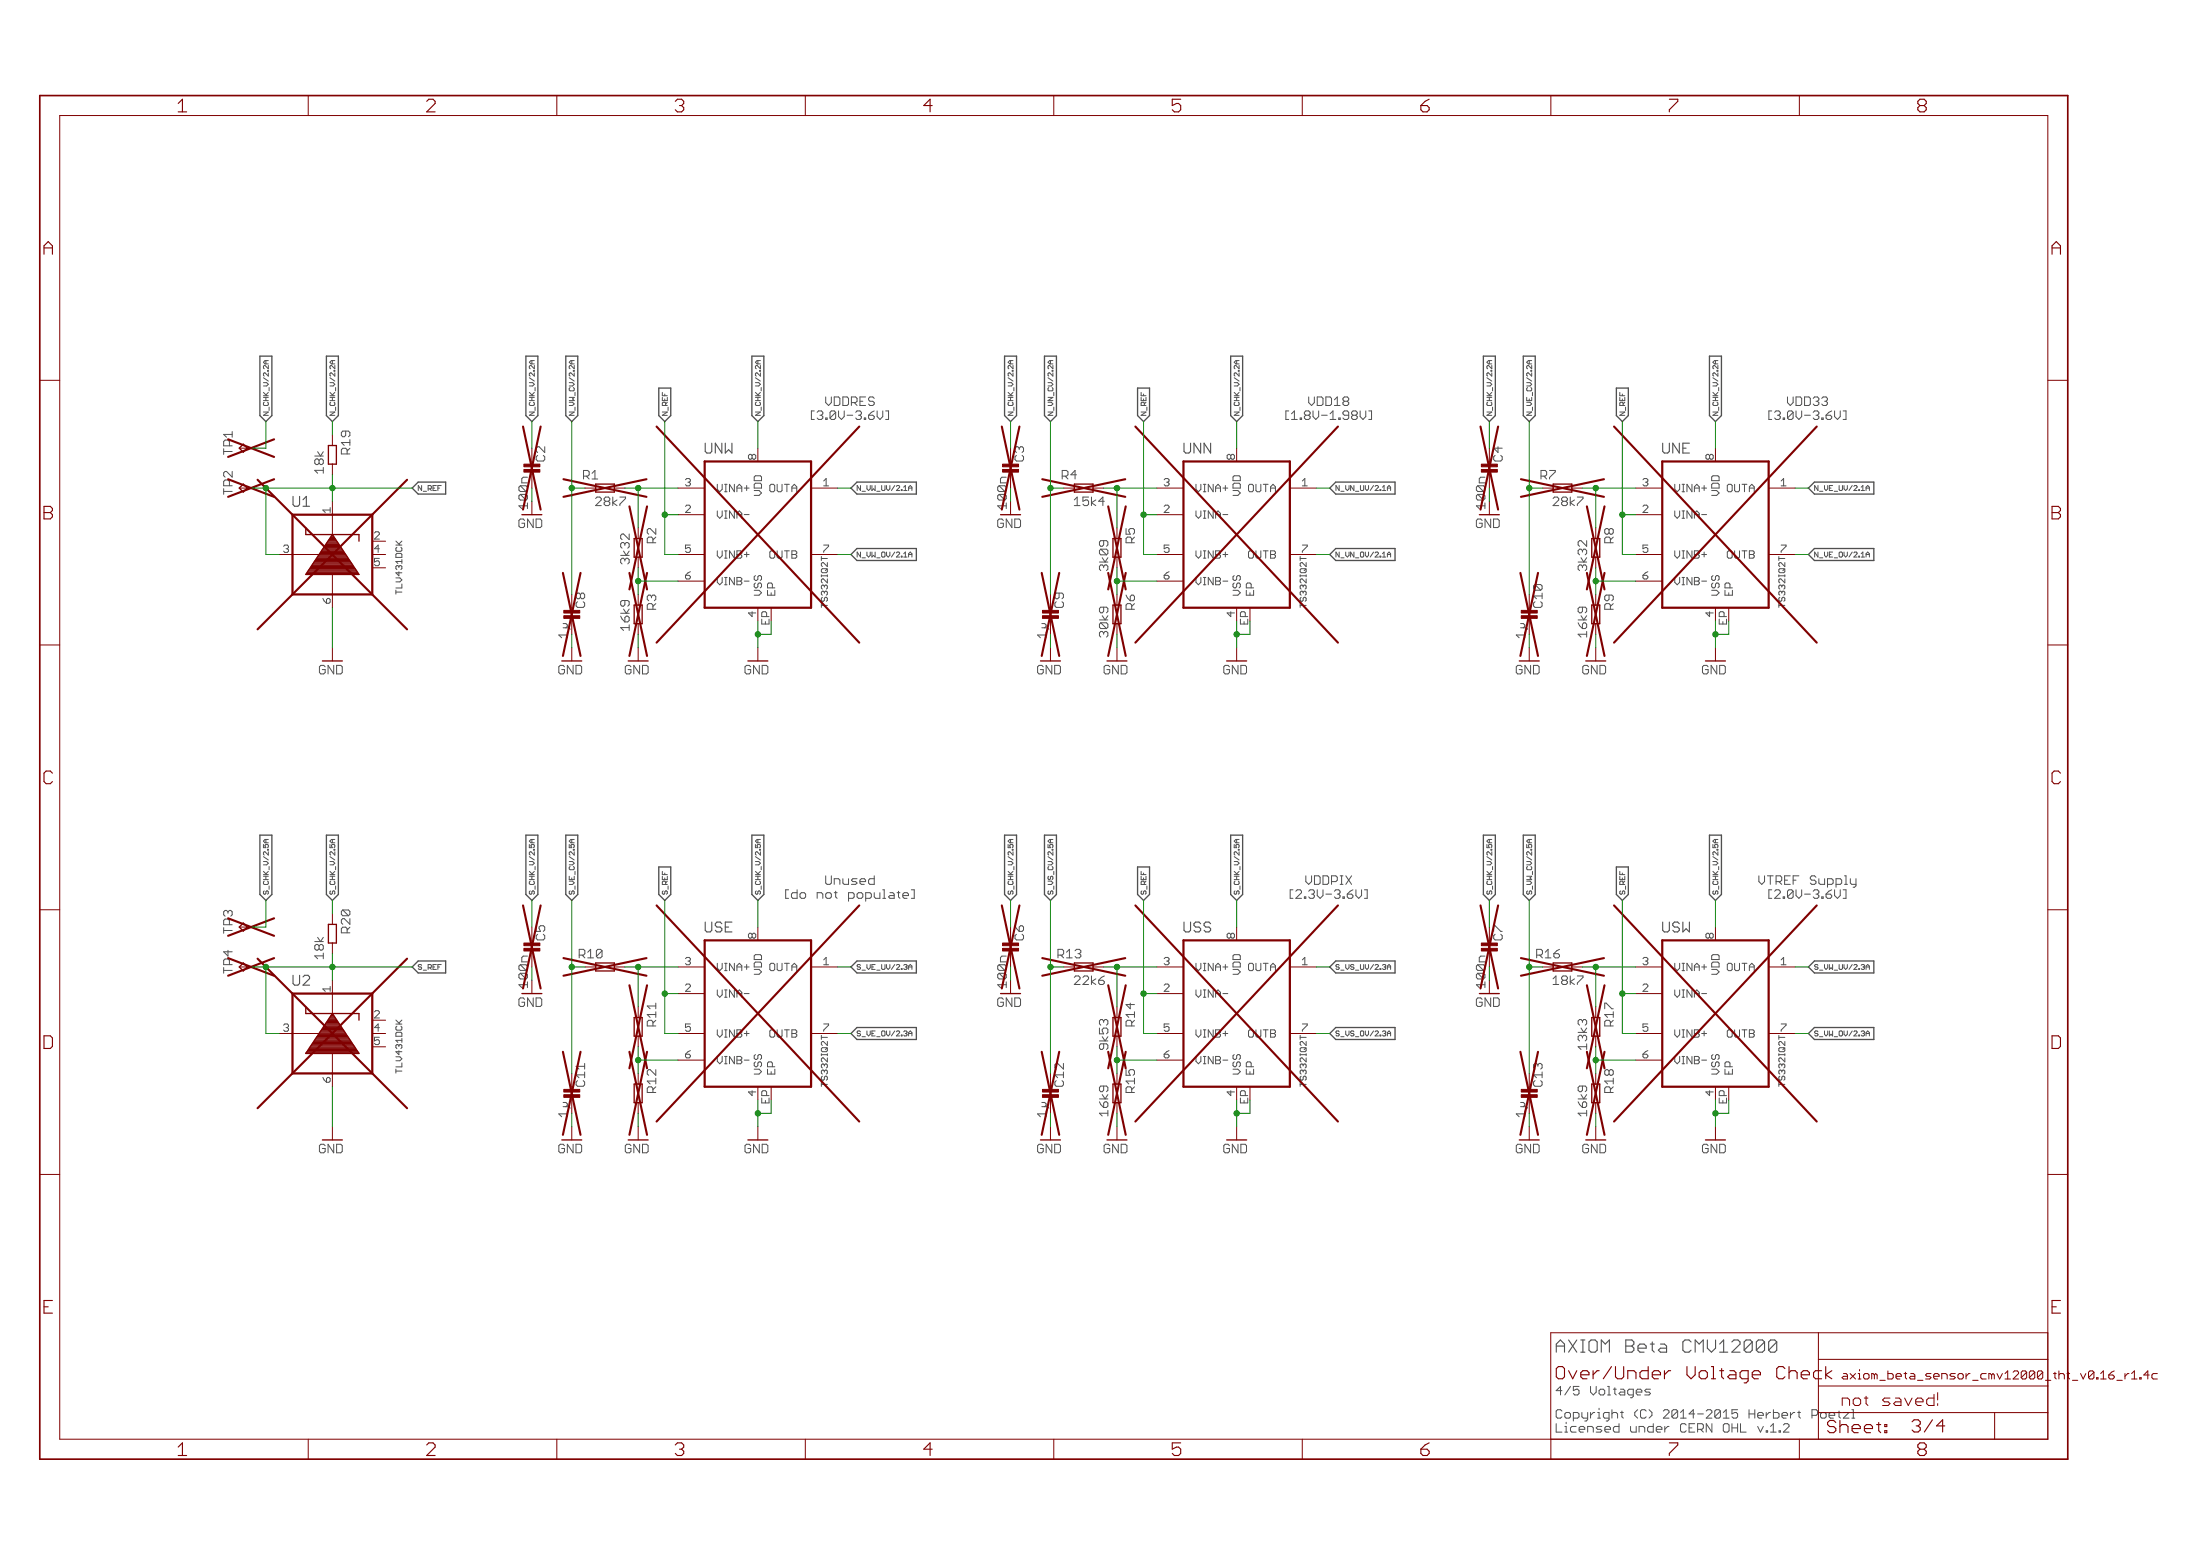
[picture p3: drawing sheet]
<svg xmlns="http://www.w3.org/2000/svg" width="420mm" height="297mm" viewBox="0 0 420 297" stroke-linecap="round" stroke-linejoin="round" font-family="sans-serif">
<path d="M338.9 255.8l.4 .4M339.3 256.2v1.5l-.4 .4M339.3 256.2l-1.5 1.5" fill="none" stroke="#505050" stroke-width=".21"/>
<path d="M341.7 272v.3l-1.1 1.1h1.1" fill="none" stroke="#505050" stroke-width=".19"/>
<g fill="none" stroke="#505050" stroke-width=".25">
<path d="M49.6 68h2.3v11.3l-1.1 1.2-1.2-1.2zM62.3 68h2.3v11.3l-1.1 1.2-1.2-1.2zM100.4 68h2.3v11.3l-1.1 1.2-1.2-1.2zM108.1 68h2.2v11.3l-1.1 1.2-1.1-1.2zM125.8 74.1h2.3v5.2l-1.1 1.2-1.2-1.2zM143.6 68h2.3v11.3l-1.2 1.2-1.1-1.2zM191.9 68h2.2v11.3l-1.1 1.2-1.1-1.2zM199.5 68h2.3v11.3l-1.2 1.2-1.1-1.2zM217.3 74.1h2.2v5.2l-1.1 1.2-1.1-1.2zM235 68h2.3v11.3l-1.1 1.2-1.2-1.2zM283.3 68h2.3v11.3l-1.2 1.2-1.1-1.2zM290.9 68h2.3v11.3l-1.1 1.2-1.2-1.2z"/>
<path d="M308.7 74.1h2.3v5.2l-1.2 1.2-1.1-1.2zM326.5 68h2.3v11.3l-1.2 1.2-1.1-1.2zM79.9 92h5.2v2.3h-5.2l-1.2-1.1zM162.5 93.2l1.2-1.2h11.3v2.3h-11.3zM255.1 92h11.3v2.3h-11.3l-1.1-1.1zM346.5 92h11.4v2.3h-11.4l-1.1-1.1zM162.5 105.9l1.2-1.2h11.3v2.3h-11.3zM255.1 104.7h11.3v2.3h-11.3l-1.1-1.1zM346.5 104.7h11.4v2.3h-11.4l-1.1-1.1zM49.6 159.4h2.3v11.4l-1.1 1.1-1.2-1.1zM62.3 159.4h2.3v11.4l-1.1 1.1-1.2-1.1zM100.4 159.4h2.3v11.4l-1.1 1.1-1.2-1.1z"/>
<path d="M108.1 159.4h2.2v11.4l-1.1 1.1-1.1-1.1zM143.6 159.4h2.3v11.4l-1.2 1.1-1.1-1.1zM191.9 159.4h2.2v11.4l-1.1 1.1-1.1-1.1zM199.5 159.4h2.3v11.4l-1.2 1.1-1.1-1.1zM235 159.4h2.3v11.4l-1.1 1.1-1.2-1.1zM283.3 159.4h2.3v11.4l-1.2 1.1-1.1-1.1zM290.9 159.4h2.3v11.4l-1.1 1.1-1.2-1.1zM326.5 159.4h2.3v11.4l-1.2 1.1-1.1-1.1zM125.8 165.5h2.3v5.3l-1.1 1.1-1.2-1.1zM217.3 165.5h2.2v5.3l-1.1 1.1-1.1-1.1zM308.7 165.5h2.3v5.3l-1.2 1.1-1.1-1.1zM79.9 183.5h5.2v2.2h-5.2l-1.2-1.1z"/>
<path d="M162.5 184.6l1.2-1.1h11.3v2.2h-11.3zM162.5 197.3l1.2-1.1h11.3v2.2h-11.3zM254 197.3l1.1-1.1h11.3v2.2h-11.3zM255.1 183.5h11.3v2.2h-11.3l-1.1-1.1zM346.5 183.5h11.4v2.2h-11.4l-1.1-1.1zM346.5 196.2h11.4v2.2h-11.4l-1.1-1.1z"/>
</g>
<g fill="none" stroke="#800000" stroke-width=".19">
<path d="M58.9 18.2v3.9M106.3 18.2v3.9M153.8 18.2v3.9M201.3 18.2v3.9M248.7 18.2v3.9M296.2 18.2v3.9M343.6 18.2v3.9M11.4 22.1h379.7v252.6h-379.7zM7.6 72.6h3.8M391.1 72.6h3.8M45.7 93.2h2.5M45.7 85.6h2.5"/>
<path d="M63.5 83v2M63.5 88.6v2M63.5 95.7v6.3M101.6 95.7v2.6M111.7 93.2h2.1M117.3 93.2h2M129.5 93.2h5.1M129.5 98.3h5.1M144.7 85.6v2.5M154.9 93.2h5.1M193 95.7v2.6M203.2 93.2h2"/>
<path d="M208.7 93.2h2.1M220.9 93.2h5.1M220.9 98.3h5.1M236.2 85.6v2.5M246.3 93.2h5.1M284.4 95.7v2.6M294.6 93.2h2M300.2 93.2h2M312.4 93.2h5.1M312.4 98.3h5.1M327.6 85.6v2.5M337.8 93.2h5"/>
<path d="M53.3 105.9h7.6M63.5 109.7v6.3M71.1 105.9h2.5M71.1 103.3h2.5M71.1 108.4h2.5M121.9 100.8v2M121.9 106.4v2M121.9 113.5v2M121.9 119.1v2M129.5 105.9h5.1M129.5 110.9h5.1M154.9 105.9h5.1"/>
<path d="M213.3 100.8v2M213.3 106.4v2M213.3 113.5v2M213.3 119.1v2M220.9 105.9h5.1M220.9 110.9h5.1M246.3 105.9h5.1M304.8 100.8v2M304.8 106.4v2M304.8 113.5v2M304.8 119.1v2M312.4 105.9h5.1"/>
<path d="M312.4 110.9h5.1M337.8 105.9h5M7.6 123.1h3.8M63.5 123.6v2.6M109.2 123.6v2.6M121.9 123.6v2.6M144.7 123.6v2.6M200.6 123.6v2.6M213.3 123.6v2.6M236.2 123.6v2.6M292.1 123.6v2.6M304.8 123.6v2.6"/>
<path d="M327.6 123.6v2.6M391.1 123.1h3.8M7.6 173.7h3.8M45.7 177h2.5M63.5 174.4v2.1M144.7 177v2.5M236.2 177v2.5M327.6 177v2.5M391.1 173.7h3.8M45.7 184.6h2.5M53.3 197.3h7.6M63.5 180v2.1"/>
<path d="M63.5 187.1v6.4M71.1 197.3h2.5M71.1 194.8h2.5M71.1 199.8h2.5M101.6 187.1v2.6M111.7 184.6h2.1M117.3 184.6h2M121.9 192.2v2M121.9 197.8v2M129.5 184.6h5.1M129.5 189.7h5.1M129.5 197.3h5.1"/>
<path d="M154.9 184.6h5.1M154.9 197.3h5.1M193 187.1v2.6M203.2 184.6h2M208.7 184.6h2.1M213.3 192.2v2M213.3 197.8v2M220.9 184.6h5.1M220.9 189.7h5.1M220.9 197.3h5.1M246.3 184.6h5.1M246.3 197.3h5.1"/>
<path d="M284.4 187.1v2.6M294.6 184.6h2M300.2 184.6h2M304.8 192.2v2M304.8 197.8v2M312.4 184.6h5.1M312.4 189.7h5.1M312.4 197.3h5.1M337.8 184.6h5M337.8 197.3h5M63.5 201.1v6.4M63.5 215.1v2.5"/>
<path d="M109.2 215.1v2.5M121.9 204.9v2M121.9 210.5v2M121.9 215.1v2.5M129.5 202.4h5.1M144.7 215.1v2.5M200.6 215.1v2.5M213.3 204.9v2M213.3 210.5v2M213.3 215.1v2.5M220.9 202.4h5.1M236.2 215.1v2.5"/>
<path d="M292.1 215.1v2.5M304.8 204.9v2M304.8 210.5v2M304.8 215.1v2.5M312.4 202.4h5.1M327.6 215.1v2.5M7.6 224.2h3.8M391.1 224.2h3.8M347.3 254.4v5.1h43.8M391.1 254.4h-94.9v24.2M58.9 274.7v3.9M106.3 274.7v3.9"/>
<path d="M153.8 274.7v3.9M201.3 274.7v3.9M248.7 274.7v3.9M343.6 274.7v3.9M347.3 269.7h43.8M380.9 269.7v5M391.1 264.6h-43.8v10.1M411.2 262.2h.8M411.2 263.2h.8"/>
</g>
<path d="M55.9 98.3h15.2v15.2h-15.2zM134.6 88.1h20.3v27.9h-20.3zM226 88.1h20.3v27.9h-20.3zM317.5 88.1h20.3v27.9h-20.3zM134.6 179.5h20.3v28h-20.3zM226 179.5h20.3v28h-20.3zM317.5 179.5h20.3v28h-20.3zM55.9 189.7h15.2v15.2h-15.2z" fill="none" stroke="#800000" stroke-width=".42"/>
<g fill="none" stroke="#800000" stroke-width=".4">
<path d="M43.6 91.5l8.7 3.3M43.6 83.9l8.7 3.3M49.2 91.6l28.5 28.5M52.3 91.5l-8.7 3.3M52.3 83.9l-8.7 3.3M77.7 91.6l-28.5 28.5M99.9 81.4l3.4 15.9M103.3 81.4l-3.4 15.9M107.6 91.5l15.9 3.3M120.2 96.7l3.4 15.8M123.5 91.5l-15.9 3.3M123.6 96.7l-3.4 15.8"/>
<path d="M125.4 81.4l38.7 41.3M164.1 81.4l-38.7 41.3M191.3 81.4l3.4 15.9M194.7 81.4l-3.4 15.9M199.1 91.5l15.8 3.3M211.6 96.7l3.4 15.8M214.9 91.5l-15.8 3.3M215 96.7l-3.4 15.8M216.8 81.4l38.7 41.3M255.5 81.4l-38.7 41.3M282.7 81.4l3.4 15.9M286.1 81.4l-3.4 15.9"/>
<path d="M290.5 91.5l15.8 3.3M303.1 96.7l3.3 15.8M306.3 91.5l-15.8 3.3M306.4 96.7l-3.3 15.8M308.3 81.4l38.7 41.3M347 81.4l-38.7 41.3M107.5 109.4l3.4 15.8M110.9 109.4l-3.4 15.8M120.2 109.4l3.4 15.8M123.6 109.4l-3.4 15.8M198.9 109.4l3.4 15.8M202.3 109.4l-3.4 15.8"/>
<path d="M211.6 109.4l3.4 15.8M215 109.4l-3.4 15.8M290.4 109.4l3.3 15.8M293.7 109.4l-3.3 15.8M303.1 109.4l3.3 15.8M306.4 109.4l-3.3 15.8M43.6 175.3l8.7 3.3M52.3 175.3l-8.7 3.3M99.9 172.8l3.4 15.9M103.3 172.8l-3.4 15.9M125.4 172.8l38.7 41.3M164.1 172.8l-38.7 41.3"/>
<path d="M191.3 172.8l3.4 15.9M194.7 172.8l-3.4 15.9M216.8 172.8l38.7 41.3M255.5 172.8l-38.7 41.3M282.7 172.8l3.4 15.9M286.1 172.8l-3.4 15.9M308.3 172.8l38.7 41.3M347 172.8l-38.7 41.3M43.6 182.9l8.7 3.4M49.2 183l28.5 28.6M52.3 182.9l-8.7 3.4M77.7 183l-28.5 28.6"/>
<path d="M107.6 182.9l15.9 3.4M120.2 188.1l3.4 15.8M123.5 182.9l-15.9 3.4M123.6 188.1l-3.4 15.8M199.1 182.9l15.8 3.4M211.6 188.1l3.4 15.8M214.9 182.9l-15.8 3.4M215 188.1l-3.4 15.8M290.5 182.9l15.8 3.4M303.1 188.1l3.3 15.8M306.3 182.9l-15.8 3.4M306.4 188.1l-3.3 15.8"/>
<path d="M107.5 200.8l3.4 15.8M110.9 200.8l-3.4 15.8M120.2 200.8l3.4 15.8M123.6 200.8l-3.4 15.8M198.9 200.8l3.4 15.8M202.3 200.8l-3.4 15.8M211.6 200.8l3.4 15.8M215 200.8l-3.4 15.8M290.4 200.8l3.3 15.8M293.7 200.8l-3.3 15.8M303.1 200.8l3.3 15.8M306.4 200.8l-3.3 15.8"/>
</g>
<g fill="none" stroke="#800000" stroke-width=".25">
<path d="M46.5 92.4l.7 .8-.7 .7-.8-.7zM46.5 84.8l.7 .8-.7 .7-.8-.7zM62.7 85h1.5v3.6h-1.5M113.8 93.9v-1.5h3.5v1.5M205.2 93.9v-1.5h3.5v1.5M296.6 93.9v-1.5h3.6v1.5M58.4 100.8v1.2h10.2v1.3M58.5 109.5h9.9M58.7 109.2h9.6M58.8 109h9.3M59 108.8h9M59.1 108.6h8.7"/>
<path d="M59.3 108.4h8.4M59.4 108.1h8.1M59.6 107.9h7.8M59.7 107.7h7.5M59.9 107.5h7.2M60 107.2h6.9M60.2 107h6.6M60.3 106.8h6.3M60.5 106.6h6M60.6 106.3h5.7M60.8 106.1h5.4M60.9 105.9h5.1"/>
<path d="M61.1 105.7h4.8M61.2 105.5h4.5M61.4 105.2h4.2M61.5 105h3.9M61.7 104.8h3.6M61.8 104.6h3.4M62 104.4h3M62.1 104.1h2.8M62.3 103.9h2.4M62.4 103.7h2.2M62.5 103.5h1.9M62.7 103.2h1.6"/>
<path d="M62.8 103h1.3M63 102.8h1M63.1 102.6h.7M63.3 102.3h.4M63.4 102.1h.1M63.5 102l5.1 7.7h-10.2zM121.1 102.8h1.5v3.6h-1.5M121.1 115.5h1.5v3.6h-1.5M212.6 102.8h1.5v3.6h-1.5M212.6 115.5h1.5v3.6h-1.5M304 102.8h1.5v3.6h-1.5M304 115.5h1.5v3.6h-1.5"/>
<path d="M46.5 176.2l.7 .8-.7 .7-.8-.7zM62.7 176.5h1.5v3.5h-1.5zM46.5 183.8l.7 .8-.7 .8-.8-.8zM58.4 192.2v1.3h10.2v1.3M59.2 199.9h8.6M59.4 199.7h8.2M59.5 199.5h8M59.6 199.2h7.7M59.8 199h7.4M59.9 198.8h7.1M60.1 198.6h6.8M60.2 198.3h6.5"/>
<path d="M60.4 198.1h6.2M60.5 197.9h5.9M60.7 197.7h5.6M60.8 197.4h5.3M61 197.2h5M61.1 197h4.7M61.3 196.8h4.4M61.4 196.6h4.1M61.6 196.3h3.8M61.7 196.1h3.5M61.9 195.9h3.2M62 195.7h2.9"/>
<path d="M62.2 195.5h2.6M62.3 195.2h2.3M62.5 195h2M62.6 194.8h1.7M62.8 194.6h1.4M62.9 194.3h1.2M63.1 194.1h.8M63.2 193.9h.6M63.4 193.7h.2M63.5 193.5l5.1 7.6h-10.2zM113.8 183.8h3.5v1.6h-3.5zM121.1 194.2h1.5v3.6h-1.5z"/>
<path d="M205.2 185.4v-1.6h3.5v1.6M212.6 194.2h1.5v3.6h-1.5M296.6 185.4v-1.6h3.6v1.6M304 194.2h1.5v3.6h-1.5M58.5 201h10M58.6 200.8h9.7M58.8 200.6h9.4M58.9 200.3h9.2M59.1 200.1h8.8M121.1 206.9h1.5v3.6h-1.5zM212.6 206.9h1.5v3.6h-1.5M304 206.9h1.5v3.6h-1.5"/>
</g>
<g fill="#800000" stroke="#800000" stroke-width=".19">
<path d="M282.9 89.6h3.1v.5h-3.1z"/>
<path d="M282.9 88.6h3.1v.5h-3.1z"/>
<path d="M191.5 89.6h3v.5h-3z"/>
<path d="M191.5 88.6h3v.5h-3z"/>
<path d="M100.1 89.6h3v.5h-3z"/>
<path d="M100.1 88.6h3v.5h-3z"/>
<path d="M100.1 181h3v.5h-3z"/>
<path d="M100.1 180h3v.5h-3z"/>
<path d="M191.5 181h3v.5h-3z"/>
<path d="M191.5 180h3v.5h-3z"/>
<path d="M282.9 181h3.1v.5h-3.1z"/>
<path d="M282.9 180h3.1v.5h-3.1z"/>
<path d="M107.7 117.5h3v.5h-3z"/>
<path d="M107.7 116.5h3v.5h-3z"/>
<path d="M107.7 209h3v.5h-3z"/>
<path d="M107.7 208h3v.5h-3z"/>
<path d="M199.1 209h3v.5h-3z"/>
<path d="M199.1 208h3v.5h-3z"/>
<path d="M199.1 117.5h3v.5h-3z"/>
<path d="M199.1 116.5h3v.5h-3z"/>
<path d="M290.5 117.5h3.1v.5h-3.1z"/>
<path d="M290.5 116.5h3.1v.5h-3.1z"/>
<path d="M290.5 209h3.1v.5h-3.1z"/>
<path d="M290.5 208h3.1v.5h-3.1z"/>
</g>
<path d="M349 271.9l.4 .4h.8l.4 .4v.4l-.4 .4h-.8l-.4-.4M351.4 271.2v2.3M351.8 271.9l-.4 .4M352.6 271.9l.3 .4v1.2M354.1 271.9l-.4 .4v.8l.4 .4h.8M354.9 271.9l.4 .4v.4h-1.6M356.1 272.7h1.5v-.4l-.4-.4h-.8l-.3 .4v.8l.3 .4h.8M358.4 271.9h.8M358.8 271.5v1.6l.4 .4M360 271.9h.3v.4h-.3zM360 273.1h.3v.4h-.3z" fill="none" stroke="#800000" stroke-width=".21"/>
<path d="M7.6 18.2h387.3v260.4h-387.3z" fill="none" stroke="#800000" stroke-width=".32"/>
<g fill="none" stroke="#008000" stroke-width=".19">
<path d="M48.2 93.2h30.5M50.8 80.5v5.1h-2.6M50.8 93.2v12.7h2.5M63.5 80.5v2.5M63.5 90.6v5.1M101.6 80.5v5.1M109.2 80.5v33M109.2 93.2h2.5M119.3 93.2h10.2M121.9 93.2v7.6M127 80.5v25.4h2.5M127 98.3h2.5"/>
<path d="M144.7 80.5v5.1M160 93.2h2.5M193 80.5v5.1M200.6 80.5v33M200.6 93.2h2.6M210.8 93.2h10.1M213.3 93.2v7.6M218.4 80.5v25.4h2.5M218.4 98.3h2.5M236.2 80.5v5.1M251.4 93.2h2.6M284.4 80.5v5.1"/>
<path d="M292.1 80.5v33M292.1 93.2h2.5M302.2 93.2h10.2M304.8 93.2v7.6M309.8 80.5v25.4h2.6M309.8 98.3h2.6M327.6 80.5v5.1M342.8 93.2h2.6M63.5 116v7.6M121.9 108.4v5.1M121.9 110.9h7.6M144.7 118.6v5"/>
<path d="M147.3 118.6v2.5h-2.6M160 105.9h2.5M213.3 108.4v5.1M213.3 110.9h7.6M236.2 118.6v5M238.7 118.6v2.5h-2.5M251.4 105.9h2.6M304.8 108.4v5.1M304.8 110.9h7.6M327.6 118.6v5M330.2 118.6v2.5h-2.6M342.8 105.9h2.6"/>
<path d="M109.2 121.1v2.5M121.9 121.1v2.5M200.6 121.1v2.5M213.3 121.1v2.5M292.1 121.1v2.5M304.8 121.1v2.5M50.8 171.9v5.1h-2.6M63.5 171.9v2.5M101.6 171.9v5.1M109.2 171.9v33M127 171.9v25.4h2.5M144.7 171.9v5.1"/>
<path d="M193 171.9v5.1M200.6 171.9v33M218.4 171.9v25.4h2.5M236.2 171.9v5.1M284.4 171.9v5.1M292.1 171.9v33M309.8 171.9v25.4h2.6M327.6 171.9v5.1M48.2 184.6h30.5M50.8 184.6v12.7h2.5M63.5 182.1v5M109.2 184.6h2.5"/>
<path d="M119.3 184.6h10.2M121.9 184.6v7.6M121.9 199.8v5.1M127 189.7h2.5M160 184.6h2.5M160 197.3h2.5M200.6 184.6h2.6M210.8 184.6h10.1M213.3 184.6v7.6M213.3 199.8v5.1M218.4 189.7h2.5M251.4 184.6h2.6"/>
<path d="M251.4 197.3h2.6M292.1 184.6h2.5M302.2 184.6h10.2M304.8 184.6v7.6M304.8 199.8v5.1M309.8 189.7h2.6M342.8 184.6h2.6M342.8 197.3h2.6M63.5 207.5v7.6M109.2 212.5v2.6M121.9 212.5v2.6M121.9 202.4h7.6"/>
<path d="M144.7 210v5.1M147.3 210v2.5h-2.6M200.6 212.5v2.6M213.3 212.5v2.6M213.3 202.4h7.6M236.2 210v5.1M238.7 210v2.5h-2.5M292.1 212.5v2.6M304.8 212.5v2.6M304.8 202.4h7.6M327.6 210v5.1M330.2 210v2.5h-2.6"/>
</g>
<g fill="#008000" stroke="#008000" stroke-width=".19">
<circle cx="327.6" cy="121.1" r=".51"/>
<circle cx="144.7" cy="121.1" r=".51"/>
<circle cx="236.2" cy="212.5" r=".51"/>
<circle cx="327.6" cy="212.5" r=".51"/>
<circle cx="236.2" cy="121.1" r=".51"/>
<circle cx="144.7" cy="212.5" r=".51"/>
<circle cx="213.3" cy="110.9" r=".51"/>
<circle cx="213.3" cy="93.2" r=".51"/>
<circle cx="200.6" cy="93.2" r=".51"/>
<circle cx="304.8" cy="110.9" r=".51"/>
<circle cx="304.8" cy="93.2" r=".51"/>
<circle cx="292.1" cy="93.2" r=".51"/>
<circle cx="109.2" cy="93.2" r=".51"/>
<circle cx="121.9" cy="93.2" r=".51"/>
<circle cx="121.9" cy="110.9" r=".51"/>
<circle cx="121.9" cy="202.4" r=".51"/>
<circle cx="121.9" cy="184.6" r=".51"/>
<circle cx="213.3" cy="202.4" r=".51"/>
<circle cx="213.3" cy="184.6" r=".51"/>
<circle cx="304.8" cy="184.6" r=".51"/>
<circle cx="304.8" cy="202.4" r=".51"/>
<circle cx="200.6" cy="184.6" r=".51"/>
<circle cx="292.1" cy="184.6" r=".51"/>
<circle cx="109.2" cy="184.6" r=".51"/>
<circle cx="63.5" cy="93.2" r=".51"/>
<circle cx="50.8" cy="93.2" r=".51"/>
<circle cx="218.4" cy="98.3" r=".51"/>
<circle cx="309.8" cy="98.3" r=".51"/>
<circle cx="127" cy="98.3" r=".51"/>
<circle cx="63.5" cy="184.6" r=".51"/>
<circle cx="50.8" cy="184.6" r=".51"/>
<circle cx="309.8" cy="189.7" r=".51"/>
<circle cx="218.4" cy="189.7" r=".51"/>
<circle cx="127" cy="189.7" r=".51"/>
</g>
<g font-size="3.7" fill="#800000">
<text x="34" y="21.4">1</text>
<text x="81.5" y="21.4">2</text>
<text x="129" y="21.4">3</text>
<text x="176.4" y="21.4">4</text>
<text x="223.9" y="21.4">5</text>
<text x="271.4" y="21.4">6</text>
<text x="318.8" y="21.4">7</text>
<text x="366.3" y="21.4">8</text>
<text x="8.4" y="48.6">A</text>
<text x="391.9" y="48.6">A</text>
<text x="8.4" y="99.2">B</text>
<text x="391.9" y="99.2">B</text>
<text x="8.4" y="149.7">C</text>
<text x="391.9" y="149.7">C</text>
<text x="8.4" y="200.2">D</text>
<text x="391.9" y="200.2">D</text>
<text x="8.4" y="250.8">E</text>
<text x="391.9" y="250.8">E</text>
<text x="34" y="277.9">1</text>
<text x="81.5" y="277.9">2</text>
<text x="129" y="277.9">3</text>
<text x="176.4" y="277.9">4</text>
<text x="223.9" y="277.9">5</text>
<text x="271.4" y="277.9">6</text>
<text x="318.8" y="277.9">7</text>
<text x="366.3" y="277.9">8</text>
</g>
<text font-size="3.6" fill="#505050" x="297.1" y="258.2">AXIOM Beta CMV12000</text>
<g font-size="3.6" fill="#800000">
<text x="297.1" y="263.3">Over/Under Voltage Check</text>
<text x="365.1" y="273.5">3/4</text>
</g>
<text font-size="3.2" fill="#800000" x="351.7" y="268.4">not saved!</text>
<g font-size="2.9" fill="#505050">
<text x="134.6" y="86.6">UNW</text>
<text x="226" y="86.6">UNN</text>
<text x="317.5" y="86.6">UNE</text>
<text x="55.9" y="96.7">U1</text>
<text x="134.6" y="178">USE</text>
<text x="226" y="178">USS</text>
<text x="317.5" y="178">USW</text>
<text x="55.9" y="188.2">U2</text>
</g>
<g font-size="2.5" fill="#505050">
<text x="158" y="77.5">VDDRES</text>
<text x="250.2" y="77.5">VDD18</text>
<text x="341.6" y="77.5">VDD33</text>
<text x="154.2" y="80.2">[3.0V-3.6V]</text>
<text x="244.9" y="80.2">[1.8V-1.98V]</text>
<text x="337.1" y="80.2">[3.0V-3.6V]</text>
<text x="44.4" y="86.8" transform="rotate(-90 44.4 86.8)">TP1</text>
<text x="66.9" y="86.5" transform="rotate(-90 66.9 86.5)">R19</text>
<text x="44.4" y="94.4" transform="rotate(-90 44.4 94.4)">TP2</text>
<text x="111.5" y="91.5">R1</text>
<text x="202.9" y="91.5">R4</text>
<text x="294.4" y="91.5">R7</text>
<text x="125.3" y="103.6" transform="rotate(-90 125.3 103.6)">R2</text>
<text x="216.8" y="103.6" transform="rotate(-90 216.8 103.6)">R5</text>
<text x="308.2" y="103.6" transform="rotate(-90 308.2 103.6)">R8</text>
<text x="125.3" y="116.3" transform="rotate(-90 125.3 116.3)">R3</text>
<text x="216.8" y="116.3" transform="rotate(-90 216.8 116.3)">R6</text>
<text x="308.2" y="116.3" transform="rotate(-90 308.2 116.3)">R9</text>
<text x="149.7" y="171.6">[do not populate]</text>
<text x="158" y="168.9">Unused</text>
<text x="245.7" y="171.6">[2.3V-3.6V]</text>
<text x="249.4" y="168.9">VDDPIX</text>
<text x="336.4" y="168.9">VTREF Supply</text>
<text x="337.1" y="171.6">[2.0V-3.6V]</text>
<text x="44.4" y="178.2" transform="rotate(-90 44.4 178.2)">TP3</text>
<text x="66.9" y="177.9" transform="rotate(-90 66.9 177.9)">R20</text>
<text x="44.4" y="185.9" transform="rotate(-90 44.4 185.9)">TP4</text>
<text x="61.8" y="183" transform="rotate(-90 61.8 183)">18k</text>
<text x="110.7" y="182.9">R10</text>
<text x="202.2" y="182.9">R13</text>
<text x="293.6" y="182.9">R16</text>
<text x="125.3" y="195.7" transform="rotate(-90 125.3 195.7)">R11</text>
<text x="216.8" y="195.7" transform="rotate(-90 216.8 195.7)">R14</text>
<text x="308.2" y="195.7" transform="rotate(-90 308.2 195.7)">R17</text>
<text x="125.3" y="208.4" transform="rotate(-90 125.3 208.4)">R12</text>
<text x="216.8" y="208.4" transform="rotate(-90 216.8 208.4)">R15</text>
<text x="308.2" y="208.4" transform="rotate(-90 308.2 208.4)">R18</text>
<text x="297.1" y="266.4">4/5 Voltages</text>
<text x="297.1" y="273.5">Licensed under CERN OHL v.1.2</text>
</g>
<g font-size="2.5" fill="#800000">
<text x="104.1" y="88.1" transform="rotate(-90 104.1 88.1)">C2</text>
<text x="195.5" y="88.1" transform="rotate(-90 195.5 88.1)">C3</text>
<text x="287" y="88.1" transform="rotate(-90 287 88.1)">C4</text>
<text x="61.8" y="90.4" transform="rotate(-90 61.8 90.4)">18k</text>
<text x="99" y="100.8">GND</text>
<text x="113.8" y="96.6">28k7</text>
<text x="190.5" y="100.8">GND</text>
<text x="205.2" y="96.6">15k4</text>
<text x="281.9" y="100.8">GND</text>
<text x="296.7" y="96.6">28k7</text>
<text x="120.2" y="107.6" transform="rotate(-90 120.2 107.6)">3k32</text>
<text x="211.7" y="108.9" transform="rotate(-90 211.7 108.9)">3k09</text>
<text x="303.1" y="108.9" transform="rotate(-90 303.1 108.9)">3k32</text>
<text x="111.7" y="116" transform="rotate(-90 111.7 116)">C8</text>
<text x="203.2" y="116" transform="rotate(-90 203.2 116)">C9</text>
<text x="294.6" y="116" transform="rotate(-90 294.6 116)">C10</text>
<text x="108.4" y="121.6" transform="rotate(-90 108.4 121.6)">1µ</text>
<text x="120.2" y="120.3" transform="rotate(-90 120.2 120.3)">16k9</text>
<text x="199.9" y="121.6" transform="rotate(-90 199.9 121.6)">1µ</text>
<text x="211.7" y="121.6" transform="rotate(-90 211.7 121.6)">30k9</text>
<text x="291.3" y="121.6" transform="rotate(-90 291.3 121.6)">1µ</text>
<text x="303.1" y="121.6" transform="rotate(-90 303.1 121.6)">16k9</text>
<text x="60.9" y="128.7">GND</text>
<text x="106.7" y="128.7">GND</text>
<text x="119.3" y="128.7">GND</text>
<text x="142.2" y="128.7">GND</text>
<text x="198.1" y="128.7">GND</text>
<text x="210.8" y="128.7">GND</text>
<text x="233.6" y="128.7">GND</text>
<text x="289.5" y="128.7">GND</text>
<text x="302.2" y="128.7">GND</text>
<text x="325.1" y="128.7">GND</text>
<text x="104.1" y="179.5" transform="rotate(-90 104.1 179.5)">C5</text>
<text x="195.5" y="179.5" transform="rotate(-90 195.5 179.5)">C6</text>
<text x="287" y="179.5" transform="rotate(-90 287 179.5)">C7</text>
<text x="205.2" y="188">22k6</text>
<text x="296.7" y="188">18k7</text>
<text x="99" y="192.2">GND</text>
<text x="190.5" y="192.2">GND</text>
<text x="281.9" y="192.2">GND</text>
<text x="211.7" y="200.3" transform="rotate(-90 211.7 200.3)">9k53</text>
<text x="303.1" y="200.3" transform="rotate(-90 303.1 200.3)">13k3</text>
<text x="111.7" y="207.4" transform="rotate(-90 111.7 207.4)">C11</text>
<text x="203.2" y="207.4" transform="rotate(-90 203.2 207.4)">C12</text>
<text x="294.6" y="207.4" transform="rotate(-90 294.6 207.4)">C13</text>
<text x="108.4" y="213" transform="rotate(-90 108.4 213)">1µ</text>
<text x="199.9" y="213" transform="rotate(-90 199.9 213)">1µ</text>
<text x="211.7" y="213" transform="rotate(-90 211.7 213)">16k9</text>
<text x="291.3" y="213" transform="rotate(-90 291.3 213)">1µ</text>
<text x="303.1" y="213" transform="rotate(-90 303.1 213)">16k9</text>
<text x="60.9" y="220.1">GND</text>
<text x="106.7" y="220.1">GND</text>
<text x="119.3" y="220.1">GND</text>
<text x="142.2" y="220.1">GND</text>
<text x="198.1" y="220.1">GND</text>
<text x="210.8" y="220.1">GND</text>
<text x="233.6" y="220.1">GND</text>
<text x="289.5" y="220.1">GND</text>
<text x="302.2" y="220.1">GND</text>
<text x="325.1" y="220.1">GND</text>
<text x="297.1" y="270.8">Copyright (C) 2014-2015 Herbert Poetzl</text>
</g>
<g font-size="2.5" fill="#008000">
<text x="100.8" y="96.6" transform="rotate(-90 100.8 96.6)">100n</text>
<text x="192.2" y="96.6" transform="rotate(-90 192.2 96.6)">100n</text>
<text x="283.7" y="96.6" transform="rotate(-90 283.7 96.6)">100n</text>
<text x="100.8" y="188.1" transform="rotate(-90 100.8 188.1)">100n</text>
<text x="192.2" y="188.1" transform="rotate(-90 192.2 188.1)">100n</text>
<text x="283.7" y="188.1" transform="rotate(-90 283.7 188.1)">100n</text>
</g>
<g font-size="2.3" fill="#800000">
<text x="351.7" y="263.3">axiom_beta_sensor_cmv12000_t</text>
<text x="391.4" y="263.3">ht_v0.16_r1.4c</text>
</g>
<g font-size="2.1" fill="#505050">
<text x="144.4" y="87.7" transform="rotate(-90 144.4 87.7)">8</text>
<text x="235.8" y="87.7" transform="rotate(-90 235.8 87.7)">8</text>
<text x="327.3" y="87.7" transform="rotate(-90 327.3 87.7)">8</text>
<text x="131" y="92.8">3</text>
<text x="136.9" y="93.9">VINA+</text>
<text x="145.5" y="94.3" transform="rotate(-90 145.5 94.3)">VDD</text>
<text x="147.4" y="93.9">OUTA</text>
<text x="157.2" y="92.8">1</text>
<text x="222.4" y="92.8">3</text>
<text x="228.4" y="93.9">VINA+</text>
<text x="236.9" y="94.3" transform="rotate(-90 236.9 94.3)">VDD</text>
<text x="238.8" y="93.9">OUTA</text>
<text x="248.7" y="92.8">1</text>
<text x="313.8" y="92.8">3</text>
<text x="319.8" y="93.9">VINA+</text>
<text x="328.4" y="94.3" transform="rotate(-90 328.4 94.3)">VDD</text>
<text x="330.3" y="93.9">OUTA</text>
<text x="340.1" y="92.8">1</text>
<text x="63.1" y="97.9" transform="rotate(-90 63.1 97.9)">1</text>
<text x="131" y="97.9">2</text>
<text x="136.9" y="99">VINA-</text>
<text x="222.4" y="97.9">2</text>
<text x="228.4" y="99">VINA-</text>
<text x="313.8" y="97.9">2</text>
<text x="319.8" y="99">VINA-</text>
<text x="54.2" y="105.5">3</text>
<text x="71.4" y="105.5">4</text>
<text x="71.4" y="103">2</text>
<text x="131" y="105.5">5</text>
<text x="136.9" y="106.6">VINB+</text>
<text x="147.4" y="106.6">OUTB</text>
<text x="157.2" y="105.5">7</text>
<text x="222.4" y="105.5">5</text>
<text x="228.4" y="106.6">VINB+</text>
<text x="238.8" y="106.6">OUTB</text>
<text x="248.7" y="105.5">7</text>
<text x="313.8" y="105.5">5</text>
<text x="319.8" y="106.6">VINB+</text>
<text x="330.3" y="106.6">OUTB</text>
<text x="340.1" y="105.5">7</text>
<text x="71.4" y="108">5</text>
<text x="131" y="110.6">6</text>
<text x="136.9" y="111.7">VINB-</text>
<text x="145.5" y="113.7" transform="rotate(-90 145.5 113.7)">VSS</text>
<text x="148" y="113.7" transform="rotate(-90 148 113.7)">EP</text>
<text x="222.4" y="110.6">6</text>
<text x="228.4" y="111.7">VINB-</text>
<text x="236.9" y="113.7" transform="rotate(-90 236.9 113.7)">VSS</text>
<text x="239.5" y="113.7" transform="rotate(-90 239.5 113.7)">EP</text>
<text x="313.8" y="110.6">6</text>
<text x="319.8" y="111.7">VINB-</text>
<text x="328.4" y="113.7" transform="rotate(-90 328.4 113.7)">VSS</text>
<text x="330.9" y="113.7" transform="rotate(-90 330.9 113.7)">EP</text>
<text x="63.1" y="115.1" transform="rotate(-90 63.1 115.1)">6</text>
<text x="144.4" y="117.7" transform="rotate(-90 144.4 117.7)">4</text>
<text x="235.8" y="117.7" transform="rotate(-90 235.8 117.7)">4</text>
<text x="327.3" y="117.7" transform="rotate(-90 327.3 117.7)">4</text>
<text x="144.4" y="179.2" transform="rotate(-90 144.4 179.2)">8</text>
<text x="235.8" y="179.2" transform="rotate(-90 235.8 179.2)">8</text>
<text x="327.3" y="179.2" transform="rotate(-90 327.3 179.2)">8</text>
<text x="131" y="184.2">3</text>
<text x="136.9" y="185.4">VINA+</text>
<text x="145.5" y="185.7" transform="rotate(-90 145.5 185.7)">VDD</text>
<text x="147.4" y="185.4">OUTA</text>
<text x="157.2" y="184.2">1</text>
<text x="222.4" y="184.2">3</text>
<text x="228.4" y="185.4">VINA+</text>
<text x="236.9" y="185.7" transform="rotate(-90 236.9 185.7)">VDD</text>
<text x="238.8" y="185.4">OUTA</text>
<text x="248.7" y="184.2">1</text>
<text x="313.8" y="184.2">3</text>
<text x="319.8" y="185.4">VINA+</text>
<text x="328.4" y="185.7" transform="rotate(-90 328.4 185.7)">VDD</text>
<text x="330.3" y="185.4">OUTA</text>
<text x="340.1" y="184.2">1</text>
<text x="63.1" y="189.3" transform="rotate(-90 63.1 189.3)">1</text>
<text x="131" y="189.3">2</text>
<text x="136.9" y="190.4">VINA-</text>
<text x="222.4" y="189.3">2</text>
<text x="228.4" y="190.4">VINA-</text>
<text x="313.8" y="189.3">2</text>
<text x="319.8" y="190.4">VINA-</text>
<text x="54.2" y="196.9">3</text>
<text x="71.4" y="196.9">4</text>
<text x="71.4" y="194.4">2</text>
<text x="131" y="196.9">5</text>
<text x="157.2" y="196.9">7</text>
<text x="222.4" y="196.9">5</text>
<text x="248.7" y="196.9">7</text>
<text x="313.8" y="196.9">5</text>
<text x="340.1" y="196.9">7</text>
<text x="71.4" y="199.5">5</text>
<text x="131" y="202">6</text>
<text x="136.9" y="198">VINB+</text>
<text x="136.9" y="203.1">VINB-</text>
<text x="147.4" y="198">OUTB</text>
<text x="222.4" y="202">6</text>
<text x="228.4" y="198">VINB+</text>
<text x="228.4" y="203.1">VINB-</text>
<text x="238.8" y="198">OUTB</text>
<text x="313.8" y="202">6</text>
<text x="319.8" y="198">VINB+</text>
<text x="319.8" y="203.1">VINB-</text>
<text x="330.3" y="198">OUTB</text>
<text x="63.1" y="206.6" transform="rotate(-90 63.1 206.6)">6</text>
<text x="144.4" y="209.1" transform="rotate(-90 144.4 209.1)">4</text>
<text x="145.5" y="205.1" transform="rotate(-90 145.5 205.1)">VSS</text>
<text x="148" y="205.1" transform="rotate(-90 148 205.1)">EP</text>
<text x="235.8" y="209.1" transform="rotate(-90 235.8 209.1)">4</text>
<text x="236.9" y="205.1" transform="rotate(-90 236.9 205.1)">VSS</text>
<text x="239.5" y="205.1" transform="rotate(-90 239.5 205.1)">EP</text>
<text x="327.3" y="209.1" transform="rotate(-90 327.3 209.1)">4</text>
<text x="328.4" y="205.1" transform="rotate(-90 328.4 205.1)">VSS</text>
<text x="330.9" y="205.1" transform="rotate(-90 330.9 205.1)">EP</text>
</g>
<g font-size="2.1" fill="#800000">
<text x="146.9" y="119" transform="rotate(-90 146.9 119)">EP</text>
<text x="238.4" y="119" transform="rotate(-90 238.4 119)">EP</text>
<text x="329.8" y="119" transform="rotate(-90 329.8 119)">EP</text>
<text x="146.9" y="210.4" transform="rotate(-90 146.9 210.4)">EP</text>
<text x="238.4" y="210.4" transform="rotate(-90 238.4 210.4)">EP</text>
<text x="329.8" y="210.4" transform="rotate(-90 329.8 210.4)">EP</text>
</g>
<g font-size="1.8" fill="#505050">
<text x="76.8" y="113.5" transform="rotate(-90 76.8 113.5)">TLV431DCK</text>
<text x="158.1" y="116" transform="rotate(-90 158.1 116)">TS332IQ2T</text>
<text x="249.5" y="116" transform="rotate(-90 249.5 116)">TS332IQ2T</text>
<text x="340.9" y="116" transform="rotate(-90 340.9 116)">TS332IQ2T</text>
<text x="76.8" y="204.9" transform="rotate(-90 76.8 204.9)">TLV431DCK</text>
<text x="158.1" y="207.4" transform="rotate(-90 158.1 207.4)">TS332IQ2T</text>
<text x="249.5" y="207.4" transform="rotate(-90 249.5 207.4)">TS332IQ2T</text>
<text x="340.9" y="207.4" transform="rotate(-90 340.9 207.4)">TS332IQ2T</text>
</g>
<g font-size="1.4" fill="#505050">
<text x="51.3" y="79.3" transform="rotate(-90 51.3 79.3)">N_CHK_V/2.2A</text>
<text x="64" y="79.3" transform="rotate(-90 64 79.3)">N_CHK_V/2.2A</text>
<text x="102.1" y="79.3" transform="rotate(-90 102.1 79.3)">N_CHK_V/2.2A</text>
<text x="109.7" y="79.3" transform="rotate(-90 109.7 79.3)">N_VW_CV/2.2A</text>
<text x="127.5" y="79.3" transform="rotate(-90 127.5 79.3)">N_REF</text>
<text x="145.3" y="79.3" transform="rotate(-90 145.3 79.3)">N_CHK_V/2.2A</text>
<text x="193.5" y="79.3" transform="rotate(-90 193.5 79.3)">N_CHK_V/2.2A</text>
<text x="201.1" y="79.3" transform="rotate(-90 201.1 79.3)">N_VN_CV/2.2A</text>
<text x="218.9" y="79.3" transform="rotate(-90 218.9 79.3)">N_REF</text>
<text x="236.7" y="79.3" transform="rotate(-90 236.7 79.3)">N_CHK_V/2.2A</text>
<text x="284.9" y="79.3" transform="rotate(-90 284.9 79.3)">N_CHK_V/2.2A</text>
<text x="292.6" y="79.3" transform="rotate(-90 292.6 79.3)">N_VE_CV/2.2A</text>
<text x="310.3" y="79.3" transform="rotate(-90 310.3 79.3)">N_REF</text>
<text x="328.1" y="79.3" transform="rotate(-90 328.1 79.3)">N_CHK_V/2.2A</text>
<text x="79.9" y="93.7">N_REF</text>
<text x="163.7" y="93.7">N_VW_UV/2.1A</text>
<text x="255.1" y="93.7">N_VN_UV/2.1A</text>
<text x="346.5" y="93.7">N_VE_UV/2.1A</text>
<text x="163.7" y="106.4">N_VW_OV/2.1A</text>
<text x="255.1" y="106.4">N_VN_OV/2.1A</text>
<text x="346.5" y="106.4">N_VE_OV/2.1A</text>
<text x="51.3" y="170.7" transform="rotate(-90 51.3 170.7)">S_CHK_V/2.5A</text>
<text x="64" y="170.7" transform="rotate(-90 64 170.7)">S_CHK_V/2.5A</text>
<text x="102.1" y="170.7" transform="rotate(-90 102.1 170.7)">S_CHK_V/2.5A</text>
<text x="109.7" y="170.7" transform="rotate(-90 109.7 170.7)">S_VE_CV/2.5A</text>
<text x="127.5" y="170.7" transform="rotate(-90 127.5 170.7)">S_REF</text>
<text x="145.3" y="170.7" transform="rotate(-90 145.3 170.7)">S_CHK_V/2.5A</text>
<text x="193.5" y="170.7" transform="rotate(-90 193.5 170.7)">S_CHK_V/2.5A</text>
<text x="201.1" y="170.7" transform="rotate(-90 201.1 170.7)">S_VS_CV/2.5A</text>
<text x="218.9" y="170.7" transform="rotate(-90 218.9 170.7)">S_REF</text>
<text x="236.7" y="170.7" transform="rotate(-90 236.7 170.7)">S_CHK_V/2.5A</text>
<text x="284.9" y="170.7" transform="rotate(-90 284.9 170.7)">S_CHK_V/2.5A</text>
<text x="292.6" y="170.7" transform="rotate(-90 292.6 170.7)">S_VW_CV/2.5A</text>
<text x="310.3" y="170.7" transform="rotate(-90 310.3 170.7)">S_REF</text>
<text x="328.1" y="170.7" transform="rotate(-90 328.1 170.7)">S_CHK_V/2.5A</text>
<text x="79.9" y="185.1">S_REF</text>
<text x="163.7" y="185.1">S_VE_UV/2.3A</text>
<text x="255.1" y="185.1">S_VS_UV/2.3A</text>
<text x="346.5" y="185.1">S_VW_UV/2.3A</text>
<text x="163.7" y="197.8">S_VE_OV/2.3A</text>
<text x="255.1" y="197.8">S_VS_OV/2.3A</text>
<text x="346.5" y="197.8">S_VW_OV/2.3A</text>
</g>
</svg>
